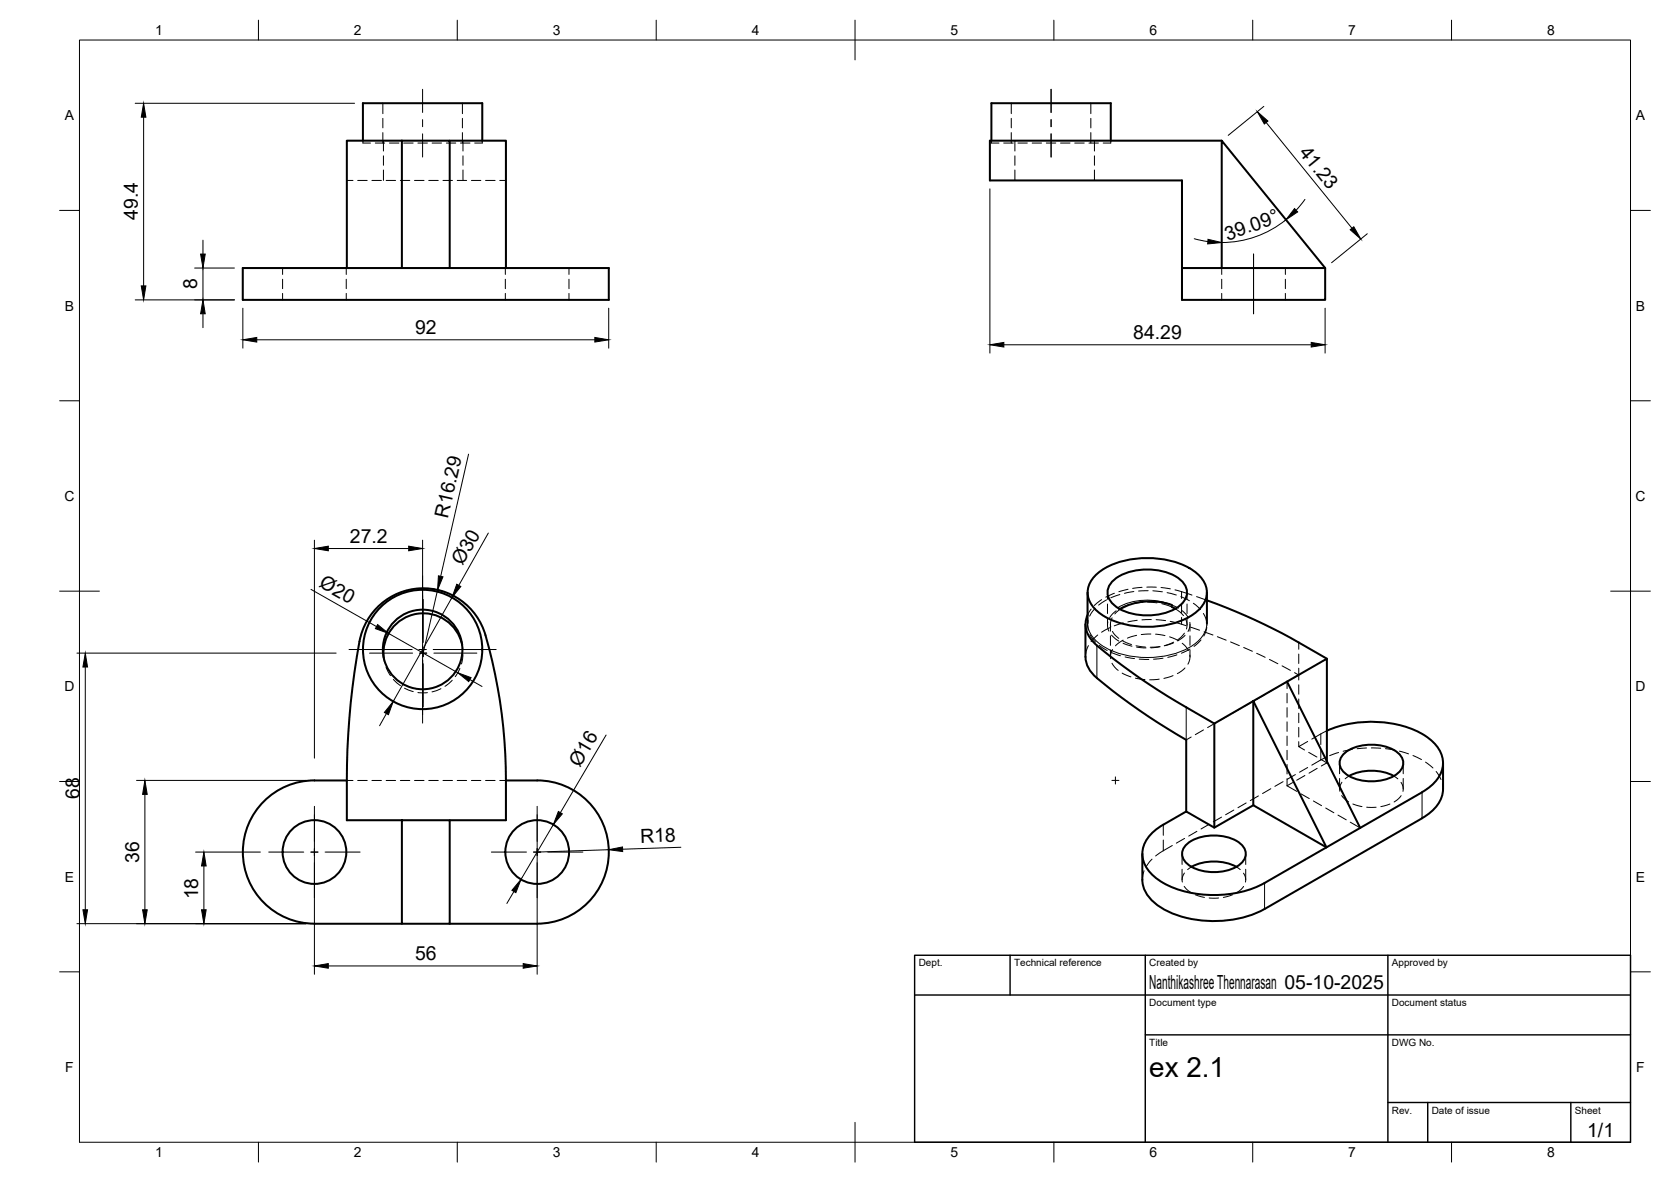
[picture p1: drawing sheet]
<svg xmlns="http://www.w3.org/2000/svg" width="420mm" height="297mm" viewBox="0 0 420 297" stroke-linecap="round" stroke-linejoin="round" font-family="sans-serif">
<!-- layer: Visible -->
<g fill="none" stroke="#000" stroke-width=".51">
<path d="M91.2 35.4v-9.5h30.1v9.5M101 35.4h12.1v32h-12.1zM101 35.4h-13.8v32M113.1 35.4h14.1v32M249.3 35.4v-9.5h30v9.5M307.2 35.4h-58.3v9.9h48.3v22.1M101 67.4h-40v8h92.1v-8h-40M307.2 67.4v-32l26 32h-36v8h36v-8M272.9 156.9v8.2a7.1 7.1 0 0 0 2.9 5.3 157.7 157.7 0 0 0 22.5 15.5v18M273.5 148.9v7.7M273.5 154.5a6.3 6.3 0 0 0 2.3 7.7 153.3 153.3 0 0 0 22.5 15.5l7 4.1M275.7 144.3a20.2 20.2 0 0 1 15.1-4 17.2 17.2 0 0 1 11.2 4.9 5.6 5.6 0 0 1-.8 8.2 20.2 20.2 0 0 1-15 4 17.2 17.2 0 0 1-11.3-4.8 5.6 5.6 0 0 1 .8-8.3z"/>
<path d="M279.7 146.2a14 14 0 0 1 12.5-2.7 8.4 8.4 0 0 1 6.1 4.2 4 4 0 0 1-1.8 4.6 15 15 0 0 1-16.1 0 3.9 3.9 0 0 1-.7-6.1zM294.7 152.5l.8 .5M294.7 152a15.6 15.6 0 0 0-13 1.1M303.5 150.9a146.1 146.1 0 0 1 23.1 10.6l7 4M303.5 148.9v7.7M116.2 162a10 10 0 0 0-11.4-7.7 10 10 0 0 0-8.3 11M315.1 176.2l8.5-4.9 18.4 36.8-8.5 4.8zM315.1 176.2v26.2l18.4 10.5-15.5 9a28.3 28.3 0 0 1-25.5 0 9.5 9.5 0 0 1-5.2-6.8 7.8 7.8 0 0 1 3.9-7l7.1-4.2 7 4.1 9.8-5.6M315.1 176.2l-9.8 5.6v26.2M323.6 171.3l10-5.8v25.8M87.2 196.1h-8.1a18 18 0 0 0-18 18 18 18 0 0 0 18 18h21.9M87.2 196.1a183.5 183.5 0 0 1 3.5-36.4 16.3 16.3 0 0 1 15.7-11.9 16.3 16.3 0 0 1 15.7 11.8 130.8 130.8 0 0 1 5.1 36.5v10h-14.1"/>
<path d="M87.2 196.1v10h13.8M127.2 196.1h7.9a18 18 0 0 1 18 18 18 18 0 0 1-18 18h-22M333.6 183.6a28.2 28.2 0 0 1 24.7 1.2 8.6 8.6 0 0 1 4.5 7.2 8.9 8.9 0 0 1-5.2 7.1l-15.6 9M337.7 189.7a11.3 11.3 0 0 1 10.9-2 5.2 5.2 0 0 1 4.2 4 4.5 4.5 0 0 1-3.2 3.7 12.4 12.4 0 0 1-11.3-1 3.1 3.1 0 0 1-.6-4.7zM339.2 195a12.6 12.6 0 0 1 11.3 0M362.8 191.8v6.5M362.8 198.3a9 9 0 0 1-5.2 7.3l-39.6 22.8a28 28 0 0 1-26.3-.4 8.6 8.6 0 0 1-4.5-6.9M101 206.1h12.1v26h-12.1zM287.2 214.6v6.5M298.1 212.5a11.3 11.3 0 0 1 10.9-2 5.2 5.2 0 0 1 4.2 4.1 4.5 4.5 0 0 1-3.2 3.7 12.4 12.4 0 0 1-11.3-1.1 3.1 3.1 0 0 1-.6-4.7zM299.6 217.8a12.6 12.6 0 0 1 11.3 0"/>
<circle cx="106.3" cy="163.2" r="15"/>
<circle cx="106.3" cy="163.2" r="10"/>
<circle cx="79.1" cy="214.1" r="8"/>
<circle cx="135.1" cy="214.1" r="8"/>
</g>
<!-- layer: Hidden -->
<g fill="none" stroke="#000" stroke-width=".25">
<path d="M91.2 35.4v.5h2M94.4 35.9h2.3M96.3 25.9v2.7M96.3 29.7v2.4M96.3 33.3v2.6M96.4 35.4v2.6M96.4 39.2v2.3M97.9 35.9h2.4M101.5 35.9h2.4M105.1 35.9h2.4M108.6 35.9h2.4M112.2 35.9h2.4"/>
<path d="M115.8 35.9h2.4M116.3 25.9v2.7M116.3 29.7v2.4M116.3 33.3v2.6M116.4 35.4v2.6M116.4 39.2v2.3M121.3 35.4v.5h-1.9M249.3 35.4v.5h1.9M252.4 35.9h2.4M254.3 25.9v2.7M254.3 29.7v2.4M254.3 33.3v2.6"/>
<path d="M255.2 35.4v2.6M255.2 39.2v2.3M255.9 35.9h2.4M259.5 35.9h2.4M263.1 35.9h2.4M266.7 35.9h2.3M270.2 35.9h2.4M273.8 35.9h2.4M274.3 25.9v2.7M274.3 29.7v2.4M274.3 33.3v2.6M275.2 35.4v2.6"/>
<path d="M275.2 39.2v2.3M279.3 35.4v.5h-1.9M87.2 45.3h1.6M89.9 45.3h2.4M93.5 45.3h2.4M96.4 42.7v2.6M97.1 45.3h2.4M100.7 45.3h2.3M104.2 45.3h2.4M107.8 45.3h2.4M111.4 45.3h2.4M115 45.3h2.3"/>
<path d="M116.4 42.7v2.6M118.5 45.3h2.4M122.1 45.3h2.4M125.7 45.3h1.5M255.2 42.7v2.6M275.2 42.7v2.6M71.1 67.4v1.6M71.1 70.2v2.3M71.1 73.7v1.7M87.1 67.4v1.6M87.1 70.2v2.3M87.1 73.7v1.7"/>
<path d="M127.1 67.4v1.6M127.1 70.2v2.3M127.1 73.7v1.7M143.1 67.4v1.6M143.1 70.2v2.3M143.1 73.7v1.7M307.2 67.4v1.6M307.2 70.2v2.3M307.2 73.7v1.7M323.2 67.4v1.6M323.2 70.2v2.3M323.2 73.7v1.7"/>
<path d="M273.5 156.6v.5M273.6 156l-.1 1.4 .1 1M274.1 159.5l1.4 1.9M274.4 153.1l-.9 1.4M275.4 152.9l-1.4 1.9M276 159.6l-1.7 1.7M277 150.7l-1.9 1.5M278.2 150.8l-2 1.3M278.5 148.9v1.7M278.5 151.8v2.4M278.5 155.4v1.7M278.6 156.3l-.1 1 .3 1.3"/>
<path d="M279.1 157.7l-2.1 1.2M279.2 156.9v1.7M279.2 159.8v2.4M279.5 159.6l1.8 1.5M279.6 155.3l-.4 1.2 .1 1.1M279.7 158.7l.6 .8 1 .9M280.2 149.1l-2.2 1M280.6 153.5l-1.6 1.7M281.6 149.4l-2.3 .8M281.7 153.1l-1.4 1.2M282.4 156.6l-2.2 .7M283.6 148.1l-2.3 .6"/>
<path d="M283.9 152l-2.2 .9M285.1 148.7l-2.4 .4M285.8 159.7l-2.3 .7M285.9 155.9l-2.3 .4M287.2 147.6l-2.4 .3M287.4 151.3l-2.4 .4M288.4 147.5l2.3 .1M288.6 151.3l2.3 .2M288.7 148.4l-2.4 .1M289.4 159.3l-2.4 .2M289.5 155.7l-2.4 .1M289.9 148.5l2.4 .2"/>
<path d="M290.6 159.4l2.3 .3M290.7 155.7l2.4 .3M291.9 147.6l2.4 .4M292.1 151.7l2.6 .9M293.5 148.9l2.3 .6M294.2 156.2l4 1M294.7 152.1l1.6 .7M295.4 148.2l4.3 1.3M295.5 153l2.1 1.7M296.9 150l2.2 1M297.3 153.5l1.5 1.8M297.8 159.1l-1.7 1.7"/>
<path d="M298 159.6l-1.9 1.5M298.2 155.7l.2 1-.1 1.4M298.5 148.9v1.7M298.5 151.8v2.4M298.5 155.4v1.7M299.2 156.4v1.1l-.5 1.2M299.2 156.9v1.7M299.2 159.8v2.4M299.4 157.6l2.2 .8M300.1 151.6l1.8 1.6M300.9 149.9l2.6 1M302.6 154.2l.6 1.3 .2 .9"/>
<path d="M302.7 158.8l2.3 .8M303.4 157.6l-.2 1.1-.5 1.1M303.5 156.6v.5M96.5 165.3l.2 1.2M97.1 167.7l1.1 2.1M98.9 170.7l1.8 1.6M101.7 172.9l2.2 .9M105.1 174l2.4 .1M110.9 173.1l-2.3 .8M113.7 170.9l-1.8 1.6M115.6 168l-1.1 2M116.2 162l.2 1.3"/>
<path d="M116.4 164.5l-.4 2.3M273.7 162.2l-.6 1.5-.2 1.4M276.4 162.2l2 1.3M279.2 163.4v1.7M279.5 164l2.2 .8M279.6 166.7l.7 1 .9 .8M279.7 163.2l-.3 .9-.1 1.4M282.2 169.1l2.2 1M282.3 161.1l2.2 .9M282.4 161.6l2.2 .8M282.4 160.9l-1.9 1.4M282.9 165.1l2.4 .4"/>
<path d="M285.5 170.4l2.4 .4M285.6 162.3l2.4 .3M285.8 162.6l2.4 .2M286.4 165.6l2.5 .1M291.5 170.7l-2.4 .1M291.6 162.5l-2.4 .2M291.7 162.5l-2.3 .3M292.4 165.4l-2.4 .3M294.1 160l2.2 1M295 169.8l-2.3 .7M295 161.6l-2.3 .7M295.1 161.4l-2.2 .8"/>
<path d="M295.9 164.6l-2.3 .6M297.3 161.7l1 1 .5 .8M298 167.9l-2 1.4M299.2 164.6l-.1 1.2-.4 1.1M299.2 163.1l-2.1 1.1M299.2 163.4v1.7M302 160.8l-1.8 1.6M306.1 160l2.2 .9M308.8 179.9l-2.1 1.1M309.4 161.3l2.2 .9M311.9 178.1l-2.1 1.2M312.7 162.7l2.2 1"/>
<path d="M315 176.3l-2.1 1.2M316 164.2l2.1 1M318.1 174.5l-2.1 1.2M319.2 165.7l2.1 1.1M321.2 172.7l-2.1 1.2M322.4 167.3l2.1 1.2M323.6 171.3v1.8M323.6 174.3v2.3M323.6 177.8v2.4M324.3 170.9l-2.1 1.2M325.5 169l1.1 .6M326.6 169.6l-1.3 .8"/>
<path d="M326.6 169.6v1.3M326.6 172.1v2.4M326.6 175.6v2.4M326.6 179.2v2.4M87.2 196.1h1.6M89.9 196.1h2.4M93.5 196.1h2.4M97.1 196.1h2.4M100.7 196.1h2.3M104.2 196.1h2.4M107.8 196.1h2.4M111.4 196.1h2.4"/>
<path d="M115 196.1h2.3M118.5 196.1h2.4M122.1 196.1h2.4M125.7 196.1h1.5M299.5 185.2l-1.2 .7M302.6 183.4l-2.1 1.2M305.7 181.6l-2.1 1.2M319.5 198.2l-2 1.2M322.6 196.4l-2.1 1.2M323.6 197.5l2.5 1.4M323.6 181.4v2.4M323.6 185v2.4"/>
<path d="M323.6 188.6v2.3M323.6 192.1v2.4M323.6 195.7v1.8M325 196.7l-1.4 .8M325.7 194.7l-2 1.1M326.6 182.8v2.4M326.6 186.4v1.2M327.1 199.5l2.1 1.2M328.1 194.9l-2 1.2M328.8 186.3l-2.2 1.3 1.4 .9M328.8 192.9l-2.1 1.2M329.1 189.1l2 1.2"/>
<path d="M331.2 193.1l-2.1 1.2M332.1 190.8l1.5 .9-1.4 .8M333.2 190.4l-3.4 1.9M333.6 183.6l-3.8 2.1M333.6 191.3v.4M336.6 189.1l-2.3 .8M336.8 191.8v2.6M336.8 195.6v2.7M337.4 199.9l.6 .8 1.1 .8M337.4 196.6l-.4 .9-.1 1.3M339.2 195l-1 .7M340 188.3l-2.3 .5"/>
<path d="M343.6 188l-2.4 .2M344.8 187.9l2.4 .1M348.4 188.1l2.3 .4M350.5 195l1 .7M351.9 188.8l2.3 .6M352.3 196.6l.4 .9 .1 1.4M352.3 199.9l-.6 .8-1.2 .8M352.8 191.8v2.6M352.8 195.6v2.7M355.3 189.9l2.1 1M358.4 191.5l1.9 1.5M361.1 193.9l1.2 2"/>
<path d="M362.7 197l.1 1.3M287.7 218.8l-.5 2.3M289.7 215.9l-1.5 1.9M294.8 212.5l-4.2 2.6M297.2 214.6v2.6M297.2 218.4v2.7M297.8 219.4l-.5 .9v1.4M297.9 210.7l-2.1 1.2M299.6 217.9l-1 .6M300.9 208.9l-2 1.2M304 207.1l-2 1.2M307.1 205.3l-2 1.2"/>
<path d="M310.2 203.6l-2 1.2M310.9 217.9l.9 .6M312.7 219.4l.4 .9 .1 1.4M313.2 214.6v2.6M313.2 218.4v2.7M313.3 201.8l-2 1.2M316.4 200l-2 1.2M330.2 201.3l2.1 1.2M333.3 203.1l2.1 1.1M336.4 204.8l2.1 1.2M339.5 206.6l2.5 1.5M340.2 202l2.3 .7"/>
<path d="M343.6 202.8l2.4 .1M349.5 202.1l-2.3 .6M297.8 222.7l.6 .8 1.1 .8M300.6 224.9l2.3 .6M304 225.7h2.4M309.9 224.9l-2.3 .6M312.7 222.8l-.6 .7-1.2 .8"/>
</g>
<!-- layer: Hidden Narrow -->
<path d="M297.1 148.7v1.7M297.1 151.6v2.4M297.1 155.2v1.7M326.6 161.5v1.7M326.6 164.4v2.3M326.6 167.9v1.7M332.1 184.4v2.7M332.1 188.3v2.7M292.5 207.2v2.7M292.5 211.1v2.7" fill="none" stroke="#000" stroke-width=".25"/>
<!-- layer: Visible Narrow -->
<path d="M273.5 156.6a7.3 7.3 0 0 0 4.4 6.1 23.1 23.1 0 0 0 22.3-.7 6.9 6.9 0 0 0 3.3-5.4M294.7 152.6v-.5a15.7 15.7 0 0 0-13.7 .6M275.8 162.2v8.2M298.3 177.7v8.2M357.6 199.1v6.5M318 221.9v6.5" fill="none" stroke="#000" stroke-width=".25"/>
<!-- layer: BORDER -->
<g fill="none" stroke="#000" stroke-width=".25">
<path d="M20 10.1h390v276.9h-390zM65 5.1v5M115 5.1v5M165 5.1v5M215 5.1v10M265 5.1v5M315 5.1v5M365 5.1v5M15 52.9h5M410 52.9h5M15 100.7h5M410 100.7h5"/>
<path d="M15 148.6h10M405 148.6h10M15 196.4h5M410 196.4h5M15 244.2h5M410 244.2h5M65 287v5M115 287v5M165 287v5M215 282.1v9.9M265 287v5M315 287v5"/>
<path d="M365 287v5"/>
</g>
<!-- layer: TITLEBLOCK -->
<path d="M230 240.1h180v46.9h-180zM230 250h180M254 240.1v9.9M288 240.1v46.9M349 240.1v46.9M288 260.1h122M349 277.1h61M359 277.1v9.9M395 277.1v9.9" fill="none" stroke="#000" stroke-width=".36"/>
<!-- layer: Smart Centers -->
<g fill="none" stroke="#000" stroke-width=".25">
<path d="M106.3 22.4v5.9M106.3 30.1v1.7M106.3 33.6v5.9M264.3 22.4v5.9M264.3 30.1v1.7M264.3 33.6v5.9M315.2 63.8v15.1M106.3 144.7v15.8M106.4 150.6v10.8M87.8 163.2h15.8M92.9 164.1h10.8M105.4 163.2h1.7"/>
<path d="M105.5 164.1h1.8M106.3 162.3v1.8M106.3 165.9v15.8M106.4 163.2v1.8M106.4 166.8v10.8M108.9 163.2h15.9M109.1 164.1h10.8M279.6 196.1h1.7M280.5 195.2v1.8M67.6 214.1h8.8M78.2 214.1h1.7M79.1 202.6v8.8"/>
<path d="M79.1 213.2v1.8M79.1 216.8v8.8M81.7 214.1h8.9M123.5 214.1h8.9M134.2 214.1h1.8M135.1 202.6v8.8M135.1 213.2v1.8M135.1 216.8v8.8M137.7 214.1h8.9"/>
</g>
<!-- layer: FD_Dimensions -->
<g fill="none" stroke="#000" stroke-width=".25">
<path d="M34 26h55.2M36.1 29.4v42.4M317.8 26.7l-9 7.3M318.4 30.8l21.5 26.5M248.9 47.5v41.2M300.3 60l3.4 .7M323.3 55.2a25.6 25.6 0 0 1-16.1 5.7M328.1 50.1l-2.2 2.7M343.8 58.7l-9 7.3M34 75.4h24.9M48.9 67.4h10M51 60.4v3.4"/>
<path d="M51 67.4v8M51 78.9v3.4M61.1 77.5v10M153.1 77.5v10M333.2 77.5v11.2M64.6 85.4h85M252.4 86.6h77.3M117.8 114.1l-7 30.7M79.1 135.7v54.8M82.5 137.8h20.3M106.3 135.7v43.9M122.8 133.9l-7.4 13.2"/>
<path d="M78.2 148.1l16.5 9.4M97.7 159.2l17.4 9.9M108 147.9l3.7 .8M110 148.3l-3.6 15.8M113.6 150.2l-14.7 26.1M19.3 164.1h65.2M21.4 167.6v61M97.2 179.3l-1.8 3.1M118.2 170.8l3 1.7M34.3 196.1h42.7M36.4 199.6v29M152.4 184.7l-11.5 19.5"/>
<path d="M49.2 214.1h16.3M51.3 217.6v11M79.1 204.7v40.1M135.1 204.7v40.1M139.1 207.2l-8.1 13.8M153.1 213.5l-18 .6M171.2 212.9l-14.7 .5M19.3 232.1h57.7M129.2 224l-1.8 3M82.5 242.7h49.1"/>
</g>
<g fill="#000" stroke="#000" stroke-width=".25">
<path d="M36.1 26l.6 3.4h-1.2zM316.1 28.1l2.7 2.3-.9 .8zM325.5 52.4l.8 .9-3 1.9zM339.5 57.7l.9-.7 1.8 3.1zM35.5 71.8h1.2l-.6 3.6zM51 75.4l.6 3.5h-1.2zM50.4 63.8h1.2l-.6 3.6zM303.7 60.1l3.5 .8-3.5 .4zM61.1 85.4l3.5-.6v1.2zM149.6 84.8l3.5 .6-3.5 .6zM248.9 86.6l3.5-.6v1.2zM329.7 86l3.5 .6-3.5 .6z"/>
<path d="M79.1 137.8l3.4-.5v1.1zM102.8 137.3l3.5 .5-3.5 .6zM95 157l2.7 2.2-3.3-1.2zM110.2 144.7l1.2 .3-1.4 3.3zM114.9 146.8l1 .6-2.3 2.8zM21.4 164.1l.6 3.5h-1.2zM98.9 176.3l-1.2 3.3-1.1-.6zM115.1 169.1l3.3 1.2-.5 1zM36.4 196.1l.6 3.5h-1.1zM51.3 214.1l.5 3.5h-1.1zM140.4 203.9l1 .6-2.3 2.7zM153.1 213.5l3.4-.7 .1 1.2z"/>
<path d="M20.8 228.6h1.2l-.6 3.5zM35.9 228.6h1.1l-.6 3.5zM50.7 228.6h1.1l-.5 3.5zM131 221l-1.3 3.3-1-.6zM79.1 242.7l3.4-.5v1.1zM131.6 242.2l3.5 .5-3.5 .6z"/>
</g>
<text font-size="7" x="289" y="270.6">ex 2.1</text>
<g font-size="4.9">
<text x="326.5" y="38.5" transform="rotate(51 326.5 38.5)">41.23</text>
<text x="34.6" y="55.3" transform="rotate(-90 34.6 55.3)">49.4</text>
<text x="308.6" y="60.5" transform="rotate(-20 308.6 60.5)">39.09°</text>
<text x="49.6" y="72.7" transform="rotate(-90 49.6 72.7)">8</text>
<text x="104.4" y="83.9">92</text>
<text x="284.9" y="85.2">84.29</text>
<text x="112.6" y="130.3" transform="rotate(-77 112.6 130.3)">R16.29</text>
<text x="88" y="136.4">27.2</text>
<text x="116.3" y="142.3" transform="rotate(-61 116.3 142.3)">Ø30</text>
<text x="80" y="147.4" transform="rotate(29 80 147.4)">Ø20</text>
<text x="145.8" y="192.9" transform="rotate(-59 145.8 192.9)">Ø16</text>
<text x="20" y="200.8" transform="rotate(-90 20 200.8)">68</text>
<text x="161" y="211.8" transform="rotate(-2 161 211.8)">R18</text>
<text x="35" y="216.8" transform="rotate(-90 35 216.8)">36</text>
<text x="49.8" y="226" transform="rotate(-90 49.8 226)">18</text>
<text x="104.4" y="241.3">56</text>
<text x="289" y="248.5">Nanthikashree Thennarasan 05-10-2025</text>
<text x="399.1" y="285.7">1/1</text>
</g>
<g font-size="3.5">
<text x="39" y="8.8">1</text>
<text x="89" y="8.8">2</text>
<text x="139" y="8.8">3</text>
<text x="189" y="8.8">4</text>
<text x="239" y="8.8">5</text>
<text x="289" y="8.8">6</text>
<text x="339" y="8.8">7</text>
<text x="389" y="8.8">8</text>
<text x="16.3" y="30.2">A</text>
<text x="411.3" y="30.2">A</text>
<text x="16.3" y="78">B</text>
<text x="411.3" y="78">B</text>
<text x="16.2" y="125.9">C</text>
<text x="411.2" y="125.9">C</text>
<text x="16.2" y="173.7">D</text>
<text x="411.2" y="173.7">D</text>
<text x="16.3" y="221.6">E</text>
<text x="411.3" y="221.6">E</text>
<text x="16.4" y="269.4">F</text>
<text x="411.4" y="269.4">F</text>
<text x="39" y="290.8">1</text>
<text x="89" y="290.8">2</text>
<text x="139" y="290.8">3</text>
<text x="189" y="290.8">4</text>
<text x="239" y="290.8">5</text>
<text x="289" y="290.8">6</text>
<text x="339" y="290.8">7</text>
<text x="389" y="290.8">8</text>
</g>
<g font-size="2.5">
<text x="231" y="242.9">Dept.</text>
<text x="255" y="242.9">Technical reference</text>
<text x="289" y="242.9">Created by</text>
<text x="350" y="242.9">Approved by</text>
<text x="289" y="252.8">Document type</text>
<text x="350" y="252.8">Document status</text>
<text x="289" y="262.9">Title</text>
<text x="350" y="262.9">DWG No.</text>
<text x="350" y="279.9">Rev.</text>
<text x="360" y="279.9">Date of issue</text>
<text x="396" y="279.9">Sheet</text>
</g>
</svg>
